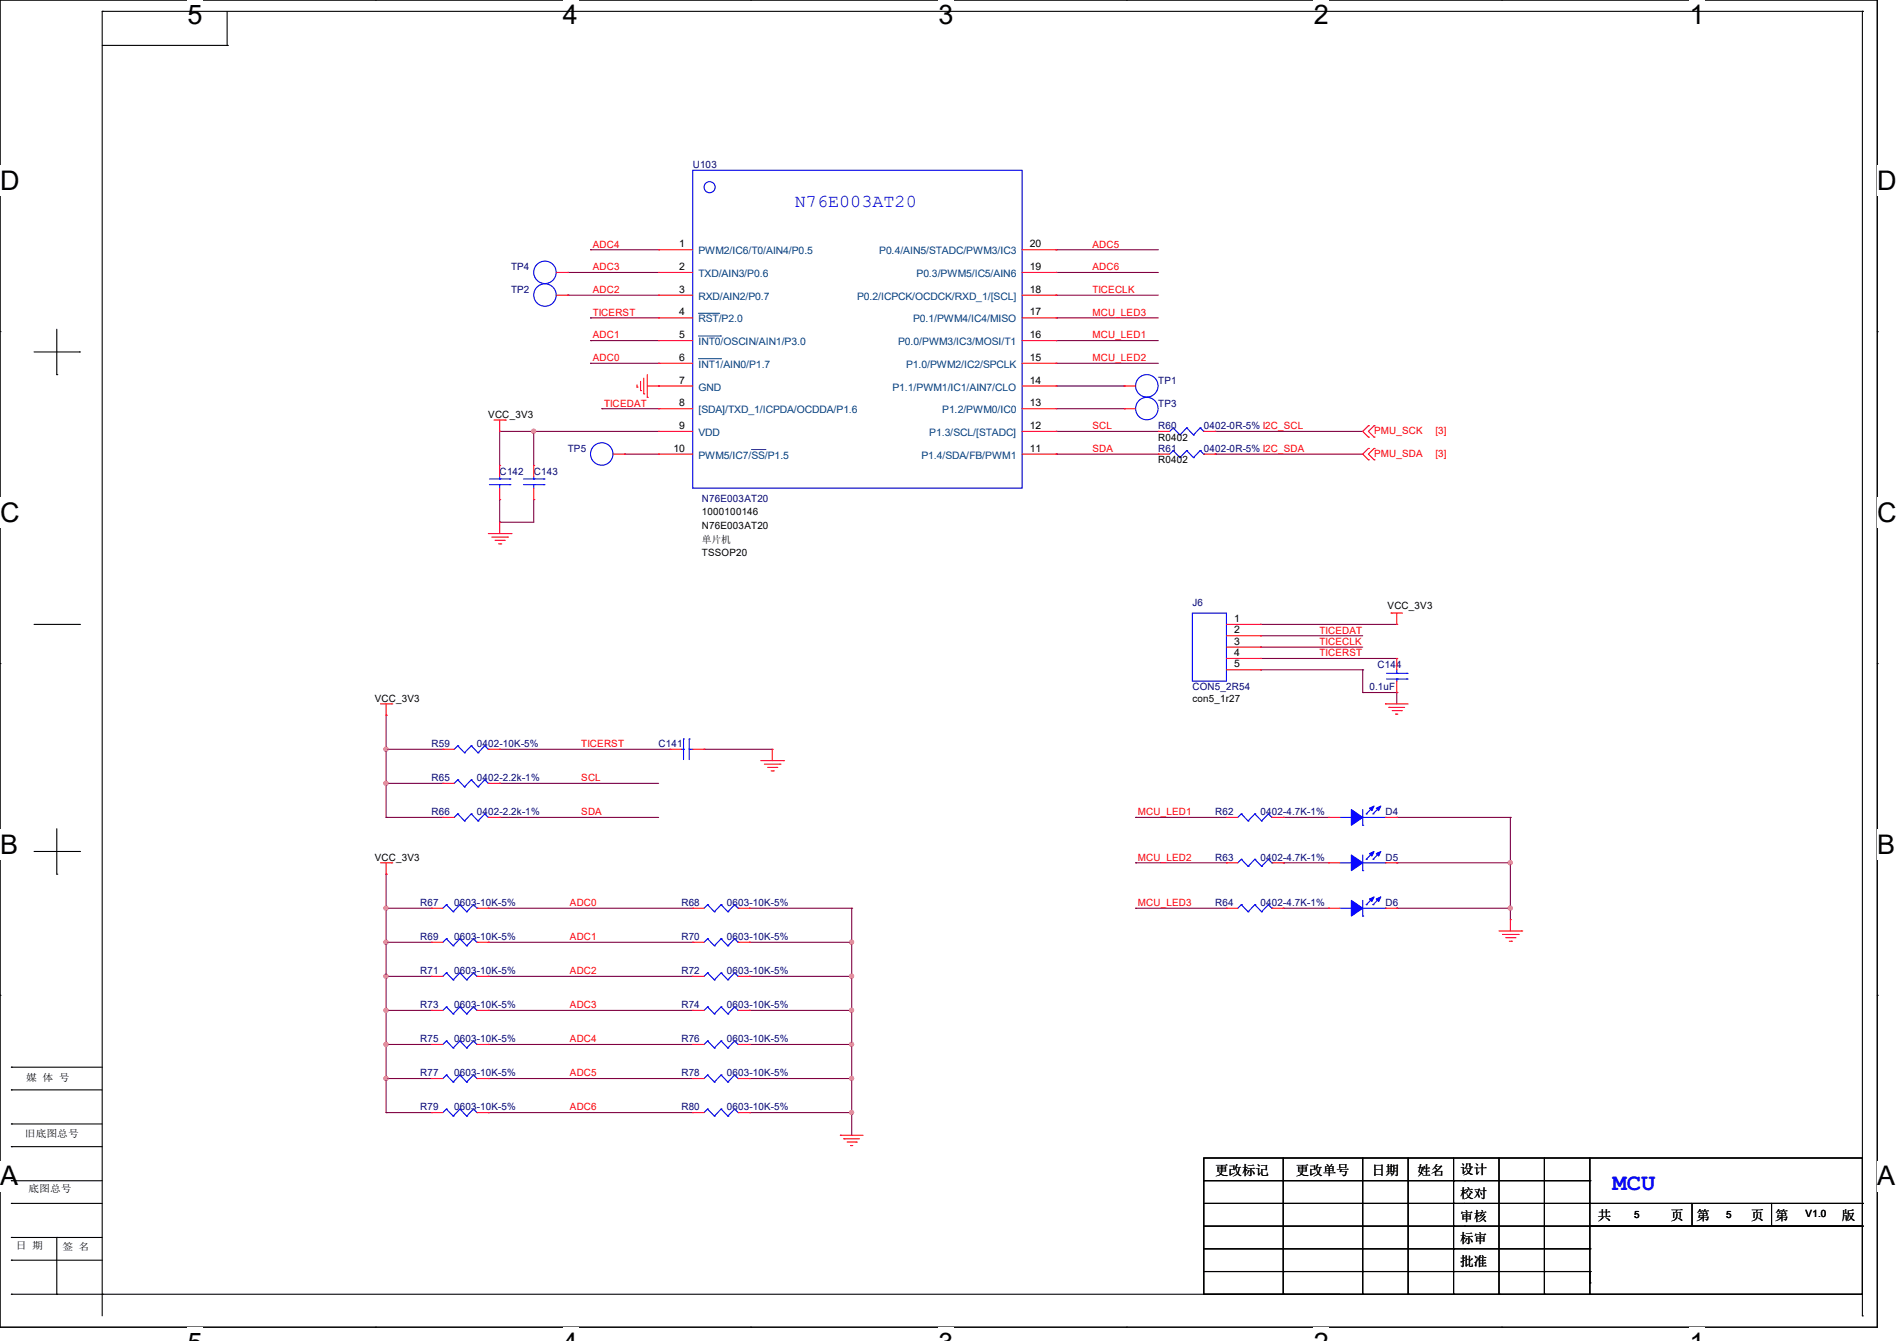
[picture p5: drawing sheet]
<svg xmlns="http://www.w3.org/2000/svg" width="297mm" height="210mm" viewBox="0 0 297 210" stroke-linecap="round" stroke-linejoin="round" font-family="sans-serif">
<path d="M0 0h293.9v207.9h-293.9z" fill="none" stroke="#000" stroke-width=".17"/>
<g fill="#fff">
<path d="M29.4 0h2.3v4.7h-2.3z"/>
<path d="M29.4 207.9h2.3v2.1h-2.3z"/>
</g>
<path d="M58.8 0h.1M58.8 207.9h.1" fill="none" stroke="#000" stroke-width=".17"/>
<g fill="#fff">
<path d="M88.1 0h2.4v4.7h-2.4z"/>
<path d="M88.1 207.9h2.4v2.1h-2.4z"/>
</g>
<path d="M117.6 0h.1M117.6 207.9h.1" fill="none" stroke="#000" stroke-width=".17"/>
<g fill="#fff">
<path d="M146.9 0h2.4v4.7h-2.4z"/>
<path d="M146.9 207.9h2.4v2.1h-2.4z"/>
</g>
<path d="M176.3 0h.1M176.3 207.9h.1" fill="none" stroke="#000" stroke-width=".17"/>
<g fill="#fff">
<path d="M205.7 0h2.4v4.7h-2.4z"/>
<path d="M205.7 207.9h2.4v2.1h-2.4z"/>
</g>
<path d="M235.1 0h.1M235.1 207.9h.1" fill="none" stroke="#000" stroke-width=".17"/>
<g fill="#fff">
<path d="M264.5 0h2.4v4.7h-2.4z"/>
<path d="M264.5 207.9h2.4v2.1h-2.4z"/>
<path d="M0 26h3v4.7h-3z"/>
<path d="M293.9 26h3.1v4.7h-3.1z"/>
<path d="M0 77.9h3v4.7h-3z"/>
<path d="M293.9 77.9h3.1v4.7h-3.1z"/>
</g>
<path d="M0 51.9h.1M293.9 51.9h.1" fill="none" stroke="#000" stroke-width=".17"/>
<g fill="#fff">
<path d="M0 129.9h2.8v4.7h-2.8z"/>
<path d="M293.9 129.9h2.9v4.7h-2.9z"/>
</g>
<path d="M0 103.9h.1M293.9 103.9h.1" fill="none" stroke="#000" stroke-width=".17"/>
<g fill="#fff">
<path d="M0 181.8h2.8v4.8h-2.8z"/>
<path d="M293.8 181.8h3v4.8h-3z"/>
</g>
<g fill="none" stroke="#000" stroke-width=".17">
<path d="M16 1.8h.1M16 7.1h19.6M16 1.8v204.3M16 1.8h275.6M35.6 7.1h.1M35.6 1.8v5.3M291.6 1.8h.1M291.6 1.8v179.6M5.3 55.1h7.1M8.9 58.7h.1M8.9 51.6v7.1M12.4 55.1h.1"/>
<path d="M5.3 97.8h7.1M12.4 97.8h.1M5.3 133.3h7.1M8.9 136.9h.1M8.9 129.8v7.1M12.4 133.3h.1M0 155.9h.1M293.9 155.9h.1M1.8 167.1h.1M1.8 170.7h.1M1.8 176h.1M1.8 179.6h.1"/>
<path d="M1.8 167.1h14.2M1.8 170.7h14.2M1.8 176h14.2M1.8 179.6h14.2M1.8 184.9h.1M1.8 188.5h.1M1.8 193.8h.1M1.8 197.4h.1M1.8 184.9h14.2M1.8 188.5h14.2M1.8 193.8h14.2M1.8 197.4h14.2"/>
<path d="M8.9 193.8h.1M8.9 193.8v8.9M188.5 181.4h103.1v21.3h-103.1zM188.5 184.9h60.4M188.5 188.5h103.1M188.5 192h103.1M188.5 195.6h60.4M188.5 199.1h60.4M200.9 199.1h.1M200.9 181.4v21.3M213.4 199.1h.1M213.4 181.4v21.3"/>
<path d="M220.5 199.1h.1M220.5 181.4v21.3M227.6 199.1h.1M227.6 184.9h.1M227.6 188.5h.1M227.6 192h.1M227.6 195.6h.1M227.6 181.4v21.3M234.7 199.1h.1M234.7 181.4v21.3M241.8 199.1h.1M241.8 181.4v21.3"/>
<path d="M248.9 184.9h.1M248.9 199.1h.1M248.9 188.5h.1M248.9 192h.1M248.9 195.6h.1M248.9 181.4v21.3M264.9 192h.1M264.9 188.5v3.5M277.4 192h.1M277.4 188.5v3.5M291.6 188.5h.1M291.6 192h.1"/>
<path d="M1.8 202.7h.1M1.8 202.7h208M8.9 202.7h.1M16 202.7h.1M200.9 202.7h.1M213.4 202.7h.1M220.5 202.7h.1M227.6 202.7h.1M234.7 202.7h.1M241.8 202.7h.1M248.9 200.9h.1M248.9 202.7h.1"/>
<path d="M291.6 206.1h.1M291.6 202.7v3.4"/>
</g>
<g fill="none" stroke="#800040" stroke-width=".17">
<path d="M92.5 39.1h.1M92.5 39.1h10.6M165.4 39.1h.1M165.4 39.1h16M88.9 46.2h.1M88.9 42.7h.1M88.9 46.2h14.2M88.9 42.7h14.2M92.5 49.8h.1M92.5 56.9h.1M92.5 53.3h.1M92.5 49.8h10.6"/>
<path d="M92.5 53.3h10.6M92.5 56.9h10.6M165.4 46.2h.1M165.4 53.3h.1M165.4 56.9h.1M165.4 49.8h.1M165.4 42.7h.1M165.4 46.2h16M165.4 49.8h16M165.4 53.3h16M165.4 56.9h16M165.4 42.7h16"/>
<path d="M78.2 67.6h.1M78.2 78.2h.1M78.2 67.6h24.9M78.2 67.6v5.3M78.2 78.2v3.6M83.6 78.2h.1M83.6 67.6h.1M83.6 67.6v5.3M83.6 78.2v3.6h-5.4M94.2 64h.1M94.2 64h8.9M97.8 71.1h.1"/>
<path d="M97.8 71.1h5.3M165.4 67.6h.1M165.4 71.1h.1M165.4 64h10.6M165.4 67.6h16M165.4 71.1h16M165.4 60.5h10.6M176 60.5h.1M176 64h.1M190.2 67.6h.1M190.2 71.1h.1M190.2 67.6h23.2"/>
<path d="M190.2 71.1h23.2M78.2 81.8h.1M197.4 97.8h.1M197.4 99.6h.1M197.4 97.8h21.3M197.4 99.6h16M60.5 112h.1M60.5 117.3h.1M60.5 117.3h8.8M60.5 112v16M78.2 117.3h.1M78.2 117.3h26.7"/>
<path d="M110.2 117.3h.1M110.2 117.3h10.7M197.4 101.3h.1M197.4 103.1h.1M197.4 104.9h.1M197.4 101.3h16M197.4 103.1h21.3M197.4 104.9h16M213.4 104.9h.1M213.4 108.5h.1M213.4 104.9v3.6M213.4 108.5h5.3"/>
<path d="M218.7 108.5h.1M218.7 108.5v1.7M60.5 136.9h.1M60.5 128h.1M60.5 122.7h.1M60.5 128h8.8M60.5 136.9v37.3M60.5 122.7h8.8M78.2 122.7h.1M78.2 128h.1M78.2 128h24.9M78.2 122.7h24.9"/>
<path d="M177.8 128h.1M177.8 135.1h.1M177.8 128h14.2M177.8 135.1h14.2M200.9 128h.1M200.9 135.1h.1M200.9 128h7.1M200.9 135.1h7.1M218.7 128h.1M218.7 135.1h.1M218.7 128h17.8M218.7 135.1h17.8"/>
<path d="M236.5 128h.1M236.5 135.1h.1M236.5 128v16M60.5 142.2h.1M60.5 158.2h.1M60.5 152.9h.1M60.5 147.6h.1M60.5 142.2h7.1M60.5 147.6h7.1M60.5 152.9h7.1M60.5 158.2h7.1M76.5 142.2h.1"/>
<path d="M76.5 147.6h.1M76.5 152.9h.1M76.5 158.2h.1M76.5 142.2h32M76.5 147.6h32M76.5 152.9h32M76.5 158.2h32M117.3 142.2h.1M117.3 147.6h.1M117.3 152.9h.1M117.3 158.2h.1M117.3 142.2h16"/>
<path d="M117.3 147.6h16M117.3 152.9h16M117.3 158.2h16M133.3 142.2h.1M133.3 147.6h.1M133.3 152.9h.1M133.3 158.2h.1M133.3 142.2v35.6M177.8 142.2h.1M177.8 142.2h14.2M200.9 142.2h.1M200.9 142.2h7.1"/>
<path d="M218.7 142.2h.1M218.7 142.2h17.8M236.5 142.2h.1M60.5 163.6h.1M60.5 168.9h.1M60.5 174.2h.1M60.5 163.6h7.1M60.5 168.9h7.1M60.5 174.2h7.1M76.5 163.6h.1M76.5 174.2h.1M76.5 168.9h.1"/>
<path d="M76.5 163.6h32M76.5 168.9h32M76.5 174.2h32M117.3 163.6h.1M117.3 168.9h.1M117.3 174.2h.1M117.3 163.6h16M117.3 168.9h16M117.3 174.2h16M133.3 163.6h.1M133.3 168.9h.1M133.3 174.2h.1"/>
</g>
<g fill="#f0f" stroke="#f0f" stroke-width=".17">
<circle cx="83.5" cy="67.5" r=".32"/>
<circle cx="236.5" cy="135.1" r=".32"/>
<circle cx="236.5" cy="142.2" r=".32"/>
<circle cx="60.4" cy="117.3" r=".32"/>
<circle cx="133.3" cy="147.6" r=".32"/>
<circle cx="60.4" cy="147.6" r=".32"/>
<circle cx="60.4" cy="142.2" r=".32"/>
<circle cx="60.4" cy="158.2" r=".32"/>
<circle cx="60.4" cy="152.9" r=".32"/>
<circle cx="133.3" cy="158.2" r=".32"/>
<circle cx="133.3" cy="152.9" r=".32"/>
<circle cx="133.3" cy="163.6" r=".32"/>
<circle cx="60.4" cy="168.9" r=".32"/>
<circle cx="60.4" cy="163.6" r=".32"/>
<circle cx="133.3" cy="168.9" r=".32"/>
<circle cx="133.3" cy="174.2" r=".32"/>
<circle cx="60.4" cy="122.7" r=".32"/>
</g>
<g fill="none" stroke="#f00" stroke-width=".17">
<path d="M103.1 39.1h.1M103.1 39.1h5.4M160 39.1h5.4M165.4 39.1h.1M87.1 42.7h1.8M87.1 46.2h1.8M88.9 42.7h.1M88.9 46.2h.1M100.3 59.7v1.5M100.8 59.2v2.5M101.3 58.7v3.5M103.1 42.7h.1"/>
<path d="M103.1 46.2h.1M103.1 49.8h.1M103.1 53.3h.1M103.1 56.9h.1M103.1 42.7h5.4M103.1 46.2h5.4M103.1 49.8h5.4M103.1 53.3h5.4M103.1 56.9h5.4M160 42.7h5.4M160 46.2h5.4M160 49.8h5.4"/>
<path d="M160 53.3h5.4M160 56.9h5.4M165.4 56.9h.1M165.4 53.3h.1M165.4 49.8h.1M165.4 46.2h.1M165.4 42.7h.1M77.3 65.8h1.8M78.2 67.6h.1M78.2 72.9h.1M78.2 78.2h.1M78.2 65.8v1.8"/>
<path d="M78.2 72.9v1.8M78.2 76.5v1.7M79.1 65.8h.1M83.6 72.9h.1M83.6 78.2h.1M83.6 72.9v1.8M83.6 76.5v1.7M96 71.1h1.8M97.8 71.1h.1M99.7 60.6h.1M99.7 60.3v.3M100.3 61.2h.1"/>
<path d="M100.8 61.7h.1M101.3 62.2h.1M101.3 60.5h7.2M103.1 60.5h.1M103.1 64h.1M103.1 67.6h.1M103.1 71.1h.1M103.1 67.6h5.4M103.1 71.1h5.4M103.1 64h5.4M160 60.5h5.4M160 67.6h5.4"/>
<path d="M160 71.1h5.4M160 64h5.4M165.4 71.1h.1M165.4 67.6h.1M165.4 64h.1M165.4 60.5h.1M176 60.5h.1M176 64h.1M176 60.5h1.8M176 64h1.8M181.4 67.6h.1M181.4 71.1h.1"/>
<path d="M181.4 67.6h1.7M181.4 71.1h1.7M188.5 67.6h1.7M188.5 71.1h1.7M190.2 67.6h.1M190.2 71.1h.1M214.2 66.7h.1M214.2 68.5h.1M214.2 70.2h.1M214.2 72h.1M214.2 66.7l-.8 .9 .8 .9M214.2 70.2l-.8 .9 .8 .9"/>
<path d="M215.1 68.5h.1M215.1 66.7h.1M215.1 72h.1M215.1 70.2h.1M215.1 66.7l-.9 .9 .9 .9M215.1 70.2l-.9 .9 .9 .9M76.5 83.6h3.5M77 84.1h2.5M77.5 84.6h1.5M78.1 85.2h.3M78.2 81.8h.1M78.2 81.8v1.8"/>
<path d="M78.4 85.2h.1M79 84.6h.1M79.5 84.1h.1M80 83.6h.1M192 97.8h5.4M192 99.6h5.4M197.4 97.8h.1M197.4 99.6h.1M217.8 96h.1M217.8 96h1.8M218.7 97.8h.1M218.7 96v1.8"/>
<path d="M59.6 110.2h1.7M60.5 112h.1M60.5 110.2v1.8M61.3 110.2h.1M69.3 117.3h.1M69.3 117.3h1.8M76.5 117.3h1.7M78.2 117.3h.1M104.9 117.3h.1M104.9 117.3h1.8M108.5 117.3h1.7M110.2 117.3h.1"/>
<path d="M119.1 119.1h3.6M119.7 119.7h2.4M120.9 117.3h.1M120.9 117.3v1.8M122.1 119.7h.1M122.7 119.1h.1M192 101.3h5.4M192 103.1h5.4M192 104.9h5.4M197.4 101.3h.1M197.4 103.1h.1M197.4 104.9h.1"/>
<path d="M216.9 110.2h.1M216.9 110.2h3.6M217.5 110.8h.1M217.5 110.8h2.4M218 111.3h1.4M218.5 111.8h.1M218.5 111.8h.4M218.7 108.5h.1M218.7 103.1h.1M218.7 103.1v1.8M218.7 106.7v1.8M219.4 111.3h.1"/>
<path d="M59.6 135.1h1.7M60.5 136.9h.1M60.5 135.1v1.8M61.3 135.1h.1M69.3 122.7h.1M69.3 128h.1M69.3 128h1.8M69.3 122.7h1.8M76.5 128h1.7M76.5 122.7h1.7M78.2 122.7h.1M78.2 128h.1"/>
<path d="M120.2 120.2h1.4M120.7 120.7h.4M121.1 120.7h.1M121.6 120.2h.1M192 135.1h.1M192 128h.1M192 135.1h1.8M192 128h1.8M199.1 135.1h1.8M199.1 128h1.8M200.9 135.1h.1M200.9 128h.1"/>
<path d="M208 128h.1M208 135.1h.1M208 135.1h1.8M208 128h1.8M216.9 135.1h1.8M216.9 128h1.8M218.7 128h.1M218.7 135.1h.1M67.6 152.9h.1M67.6 158.2h.1M67.6 147.6h.1M67.6 142.2h.1"/>
<path d="M67.6 152.9h1.7M67.6 158.2h1.7M67.6 147.6h1.7M67.6 142.2h1.7M74.7 152.9h1.8M74.7 158.2h1.8M74.7 147.6h1.8M74.7 142.2h1.8M76.5 152.9h.1M76.5 158.2h.1M76.5 147.6h.1M76.5 142.2h.1"/>
<path d="M108.5 152.9h.1M108.5 158.2h.1M108.5 147.6h.1M108.5 142.2h.1M108.5 152.9h1.7M108.5 158.2h1.7M108.5 147.6h1.7M108.5 142.2h1.7M115.6 152.9h1.7M115.6 158.2h1.7M115.6 147.6h1.7M115.6 142.2h1.7"/>
<path d="M117.3 152.9h.1M117.3 158.2h.1M117.3 147.6h.1M117.3 142.2h.1M192 142.2h.1M192 142.2h1.8M199.1 142.2h1.8M200.9 142.2h.1M208 142.2h.1M208 142.2h1.8M216.9 142.2h1.8M218.7 142.2h.1"/>
<path d="M234.7 145.8h3.6M235.2 146.3h2.5M235.8 146.9h1.4M236.3 147.4h.3M236.5 144h.1M236.5 144v1.8M236.6 147.4h.1M237.2 146.9h.1M237.7 146.3h.1M238.3 145.8h.1M67.6 174.2h.1M67.6 163.6h.1"/>
<path d="M67.6 168.9h.1M67.6 174.2h1.7M67.6 163.6h1.7M67.6 168.9h1.7M74.7 174.2h1.8M74.7 163.6h1.8M74.7 168.9h1.8M76.5 174.2h.1M76.5 163.6h.1M76.5 168.9h.1M108.5 174.2h.1M108.5 163.6h.1"/>
<path d="M108.5 168.9h.1M108.5 174.2h1.7M108.5 163.6h1.7M108.5 168.9h1.7M115.6 174.2h1.7M115.6 163.6h1.7M115.6 168.9h1.7M117.3 174.2h.1M117.3 163.6h.1M117.3 168.9h.1M131.6 177.8h.1M131.6 177.8h3.5"/>
<path d="M132.1 178.4h.1M132.1 178.4h2.5M132.6 178.9h1.5M133.2 179.4h.1M133.2 179.4h.3M134.1 178.9h.1"/>
</g>
<g fill="none" stroke="#00f" stroke-width=".17">
<path d="M108.5 26.7h51.5v49.8h-51.5zM76.6 75.9h3.2M76.6 75h3.2M78.2 75h.1M78.2 75.9h.1M78.2 74.7v.3M78.2 75.9v.6M79.8 75.9h.1M79.8 75h.1M82 75.9h3.2M82 75h3.2M83.6 75h.1"/>
<path d="M83.6 75.9h.1M83.6 74.7v.3M83.6 75.9v.6M85.2 75.9h.1M85.2 75h.1M183.7 67h.1M183.7 70.6h.1M183.7 67l-.6 .6M183.7 67l1 1.1M183.7 70.6l-.6 .5M183.7 70.6l1 1.1M184.7 68.1h.1"/>
<path d="M184.7 71.7h.1M185.8 67h.1M185.8 70.6h.1M185.8 67l-1.1 1.1M185.8 67l1.1 1.1M185.8 70.6l-1.1 1.1M185.8 70.6l1.1 1.1M186.9 68.1h.1M186.9 71.7h.1M187.9 67h.1M187.9 70.6h.1M187.9 67l-1 1.1"/>
<path d="M187.9 67l.6 .6M187.9 70.6l-1 1.1M187.9 70.6l.6 .5M188.5 67.6h.1M188.5 71.1h.1M186.7 96h5.3v10.7h-5.3zM71.7 116.8h.1M71.7 116.8l-.6 .5M71.7 116.8l1 1.1M72.7 117.9h.1M73.8 116.8h.1M73.8 116.8l-1.1 1.1"/>
<path d="M73.8 116.8l1 1.1M74.8 117.9h.1M75.9 116.8h.1M75.9 116.8l-1.1 1.1M75.9 116.8l.6 .5M76.5 117.3h.1M106.7 117.3h.3M107 117.3h.1M107 115.7h.1M107 115.7v3.3M107.9 115.7h.1M107.9 117.3h.1"/>
<path d="M107.9 117.3h.6M107.9 115.7v3.3M217.1 105.5h3.2M217.1 106.3h3.2M218.7 106.3h.1M218.7 105.5h.1M218.7 104.9v.6M218.7 106.3v.4M220.3 105.5h.1M220.3 106.3h.1M71.7 122.1h.1M71.7 127.5h.1"/>
<path d="M71.7 122.1l-.6 .6M71.7 122.1l1 1.1M71.7 127.5l-.6 .5M71.7 127.5l1 1.1M72.7 123.2h.1M72.7 128.6h.1M73.8 122.1h.1M73.8 127.5h.1M73.8 122.1l-1.1 1.1M73.8 122.1l1 1.1M73.8 127.5l-1.1 1.1M73.8 127.5l1 1.1"/>
<path d="M74.8 123.2h.1M74.8 128.6h.1M75.9 122.1h.1M75.9 127.5h.1M75.9 122.1l-1.1 1.1M75.9 122.1l.6 .6M75.9 127.5l-1.1 1.1M75.9 127.5l.6 .5M76.5 122.7h.1M76.5 128h.1M194.4 134.6h.1M194.4 127.5h.1"/>
<path d="M194.4 134.6l-.6 .5M194.4 134.6l1 1.1M194.4 127.5l-.6 .5M194.4 127.5l1 1.1M195.4 135.7h.1M195.4 128.6h.1M196.5 134.6h.1M196.5 127.5h.1M196.5 134.6l-1.1 1.1M196.5 134.6l1 1.1M196.5 127.5l-1.1 1.1M196.5 127.5l1 1.1"/>
<path d="M197.5 135.7h.1M197.5 128.6h.1M198.6 134.6h.1M198.6 127.5h.1M198.6 134.6l-1.1 1.1M198.6 134.6l.5 .5M198.6 127.5l-1.1 1.1M198.6 127.5l.5 .5M199.1 135.1h.1M199.1 128h.1M209.8 128h1.8M209.8 135.1h1.8"/>
<path d="M211.6 128h.1M211.6 135.1h.1M213.4 129.2h.1M213.4 136.4h.1M213.4 126.8v2.4M213.4 133.9v2.5M213.4 128h3.5M213.4 135.1h3.5M213.9 127.5h.1M213.9 134.6h.1M215 127.5h.1M215 134.6h.1"/>
<path d="M215 126.4l-1.1 1.1M215 133.5l-1.1 1.1M216 126.4l-1 1.1M216 133.5l-1 1.1M216.9 128h.1M216.9 135.1h.1M69.9 152.4h.1M69.9 157.7h.1M69.9 147h.1M69.9 141.7h.1M69.9 152.4l-.6 .5M69.9 152.4l1.1 1.1"/>
<path d="M69.9 157.7l-.6 .5M69.9 157.7l1.1 1.1M69.9 147l-.6 .6M69.9 147l1.1 1.1M69.9 141.7l-.6 .5M69.9 141.7l1.1 1.1M71 153.5h.1M71 158.8h.1M71 148.1h.1M71 142.8h.1M72 152.4h.1M72 157.7h.1"/>
<path d="M72 147h.1M72 141.7h.1M72 152.4l-1 1.1M72 152.4l1.1 1.1M72 157.7l-1 1.1M72 157.7l1.1 1.1M72 147l-1 1.1M72 147l1.1 1.1M72 141.7l-1 1.1M72 141.7l1.1 1.1M73.1 153.5h.1M73.1 158.8h.1"/>
<path d="M73.1 148.1h.1M73.1 142.8h.1M74.1 152.4h.1M74.1 157.7h.1M74.1 147h.1M74.1 141.7h.1M74.1 152.4l-1 1.1M74.1 152.4l.6 .5M74.1 157.7l-1 1.1M74.1 157.7l.6 .5M74.1 147l-1 1.1M74.1 147l.6 .6"/>
<path d="M74.1 141.7l-1 1.1M74.1 141.7l.6 .5M74.7 152.9h.1M74.7 158.2h.1M74.7 147.6h.1M74.7 142.2h.1M110.8 152.4h.1M110.8 157.7h.1M110.8 147h.1M110.8 141.7h.1M110.8 152.4l-.6 .5M110.8 152.4l1 1.1"/>
<path d="M110.8 157.7l-.6 .5M110.8 157.7l1 1.1M110.8 147l-.6 .6M110.8 147l1 1.1M110.8 141.7l-.6 .5M110.8 141.7l1 1.1M111.8 153.5h.1M111.8 158.8h.1M111.8 148.1h.1M111.8 142.8h.1M112.9 152.4h.1M112.9 157.7h.1"/>
<path d="M112.9 147h.1M112.9 141.7h.1M112.9 152.4l-1.1 1.1M112.9 152.4l1.1 1.1M112.9 157.7l-1.1 1.1M112.9 157.7l1.1 1.1M112.9 147l-1.1 1.1M112.9 147l1.1 1.1M112.9 141.7l-1.1 1.1M112.9 141.7l1.1 1.1M114 153.5h.1M114 158.8h.1"/>
<path d="M114 148.1h.1M114 142.8h.1M115 152.4h.1M115 157.7h.1M115 147h.1M115 141.7h.1M115 152.4l-1 1.1M115 152.4l.6 .5M115 157.7l-1 1.1M115 157.7l.6 .5M115 147l-1 1.1M115 147l.6 .6"/>
<path d="M115 141.7l-1 1.1M115 141.7l.6 .5M115.6 152.9h.1M115.6 158.2h.1M115.6 147.6h.1M115.6 142.2h.1M194.4 141.7h.1M194.4 141.7l-.6 .5M194.4 141.7l1 1.1M195.4 142.8h.1M196.5 141.7h.1M196.5 141.7l-1.1 1.1"/>
<path d="M196.5 141.7l1 1.1M197.5 142.8h.1M198.6 141.7h.1M198.6 141.7l-1.1 1.1M198.6 141.7l.5 .5M199.1 142.2h.1M209.8 142.2h1.8M211.6 142.2h.1M213.4 143.5h.1M213.4 141v2.5M213.4 142.2h3.5M213.9 141.7h.1"/>
<path d="M215 141.7h.1M215 140.6l-1.1 1.1M216 140.6l-1 1.1M216.9 142.2h.1M69.9 173.7h.1M69.9 163h.1M69.9 168.4h.1M69.9 173.7l-.6 .5M69.9 173.7l1.1 1.1M69.9 163l-.6 .6M69.9 163l1.1 1.1M69.9 168.4l-.6 .5"/>
<path d="M69.9 168.4l1.1 1.1M71 174.8h.1M71 164.1h.1M71 169.5h.1M72 173.7h.1M72 163h.1M72 168.4h.1M72 173.7l-1 1.1M72 173.7l1.1 1.1M72 163l-1 1.1M72 163l1.1 1.1M72 168.4l-1 1.1"/>
<path d="M72 168.4l1.1 1.1M73.1 174.8h.1M73.1 164.1h.1M73.1 169.5h.1M74.1 173.7h.1M74.1 163h.1M74.1 168.4h.1M74.1 173.7l-1 1.1M74.1 173.7l.6 .5M74.1 163l-1 1.1M74.1 163l.6 .6M74.1 168.4l-1 1.1"/>
<path d="M74.1 168.4l.6 .5M74.7 174.2h.1M74.7 163.6h.1M74.7 168.9h.1M110.8 173.7h.1M110.8 163h.1M110.8 168.4h.1M110.8 173.7l-.6 .5M110.8 173.7l1 1.1M110.8 163l-.6 .6M110.8 163l1 1.1M110.8 168.4l-.6 .5"/>
<path d="M110.8 168.4l1 1.1M111.8 174.8h.1M111.8 164.1h.1M111.8 169.5h.1M112.9 173.7h.1M112.9 163h.1M112.9 168.4h.1M112.9 173.7l-1.1 1.1M112.9 173.7l1.1 1.1M112.9 163l-1.1 1.1M112.9 163l1.1 1.1M112.9 168.4l-1.1 1.1"/>
<path d="M112.9 168.4l1.1 1.1M114 174.8h.1M114 164.1h.1M114 169.5h.1M115 173.7h.1M115 163h.1M115 168.4h.1M115 173.7l-1 1.1M115 173.7l.6 .5M115 163l-1 1.1M115 163l.6 .6M115 168.4l-1 1.1"/>
<path d="M115 168.4l.6 .5M115.6 174.2h.1M115.6 163.6h.1M115.6 168.9h.1"/>
<circle cx="111.1" cy="29.3" r=".87"/>
<circle cx="85.3" cy="46.2" r="1.76"/>
<circle cx="85.3" cy="42.7" r="1.76"/>
<circle cx="94.2" cy="71.1" r="1.76"/>
<circle cx="179.6" cy="64" r="1.76"/>
<circle cx="179.6" cy="60.4" r="1.76"/>
</g>
<g fill="#00f" stroke="#00f" stroke-width=".17">
<path d="M211.6 126.8l1.8 1.2-1.8 1.2z" fill-rule="evenodd"/>
<path d="M215.5 126.6l.7-.4-.3 .8z" fill-rule="evenodd"/>
<path d="M214.4 126.6l.7-.4-.3 .8z" fill-rule="evenodd"/>
<path d="M211.6 133.9l1.8 1.2-1.8 1.3z" fill-rule="evenodd"/>
<path d="M215.5 133.7l.7-.4-.3 .8z" fill-rule="evenodd"/>
<path d="M214.4 133.7l.7-.4-.3 .8z" fill-rule="evenodd"/>
<path d="M211.6 141l1.8 1.2-1.8 1.3z" fill-rule="evenodd"/>
<path d="M215.5 140.8l.7-.3-.3 .7z" fill-rule="evenodd"/>
<path d="M214.4 140.8l.7-.3-.3 .7z" fill-rule="evenodd"/>
</g>
<path d="M109.3 49.1h3.2M109.3 52.6h3.5M109.3 56.2h3.5M112.5 49.1h.1M112.8 52.6h.1M112.8 56.2h.1M117.6 70.4h2.2M119.8 70.4h.1" fill="none" stroke="#004080" stroke-width=".16"/>
<g font-size="4.2">
<text x="29.4" y="3.8">5</text>
<text x="88.1" y="3.8">4</text>
<text x="146.9" y="3.8">3</text>
<text x="205.7" y="3.8">2</text>
<text x="264.5" y="3.8">1</text>
<text x="0" y="29.8">D</text>
<text x="293.9" y="29.8">D</text>
<text x="0" y="81.7">C</text>
<text x="293.9" y="81.7">C</text>
<text x="0" y="133.7">B</text>
<text x="293.9" y="133.7">B</text>
<text x="0" y="185.6">A</text>
<text x="293.9" y="185.6">A</text>
</g>
<text font-size="3.7" fill="#00f" x="252.5" y="186.3">MCU</text>
<text font-size="2.8" fill="#00f" x="124.5" y="32.5">N76E003AT20</text>
<g font-size="2.1">
<text x="190.2" y="184.1">更改标记</text>
<text x="202.9" y="184.1">更改单号</text>
<text x="214.8" y="184.1">日期</text>
<text x="221.9" y="184.1">姓名</text>
<text x="228.6" y="183.9">设计</text>
<text x="228.6" y="187.6">校对</text>
<text x="228.6" y="191.2">审核</text>
<text x="250.1" y="191">共</text>
<text x="261.5" y="191">页</text>
<text x="265.6" y="191">第</text>
<text x="274.2" y="191">页</text>
<text x="277.9" y="191">第</text>
<text x="288.4" y="191">版</text>
<text x="228.6" y="194.7">标审</text>
<text x="228.6" y="198.3">批准</text>
</g>
<g font-size="1.6" fill="#000080">
<text x="108.5" y="26.3">U103</text>
<text x="80" y="42.3">TP4</text>
<text x="80" y="45.9">TP2</text>
<text x="181.4" y="60.1">TP1</text>
<text x="181.4" y="63.7">TP3</text>
<text x="88.9" y="70.8">TP5</text>
<text x="181.4" y="67.2">R60</text>
<text x="181.4" y="70.8">R61</text>
<text x="188.5" y="67.2">0402-0R-5% I2C_SCL</text>
<text x="188.5" y="70.8">0402-0R-5% I2C_SDA</text>
<text x="78.2" y="74.3">C142</text>
<text x="83.6" y="74.3">C143</text>
<text x="109.9" y="78.6">N76E003AT20</text>
<text x="186.7" y="95">J6</text>
<text x="215.7" y="104.6">C144</text>
<text x="186.7" y="108.1">CON5_2R54</text>
<text x="214.4" y="108.1">0.1uF</text>
<text x="67.6" y="117">R59</text>
<text x="74.7" y="117">0402-10K-5%</text>
<text x="103.1" y="117">C141</text>
<text x="67.6" y="122.3">R65</text>
<text x="74.7" y="122.3">0402-2.2k-1%</text>
<text x="67.6" y="127.7">R66</text>
<text x="74.7" y="127.7">0402-2.2k-1%</text>
<text x="190.2" y="127.7">R62</text>
<text x="197.3" y="127.7">0402-4.7K-1%</text>
<text x="216.9" y="127.7">D4</text>
<text x="190.2" y="134.8">R63</text>
<text x="197.3" y="134.8">0402-4.7K-1%</text>
<text x="216.9" y="134.8">D5</text>
<text x="65.8" y="141.9">R67</text>
<text x="71.1" y="141.9">0603-10K-5%</text>
<text x="106.7" y="141.9">R68</text>
<text x="113.8" y="141.9">0603-10K-5%</text>
<text x="190.2" y="141.9">R64</text>
<text x="197.3" y="141.9">0402-4.7K-1%</text>
<text x="216.9" y="141.9">D6</text>
<text x="65.8" y="147.2">R69</text>
<text x="71.1" y="147.2">0603-10K-5%</text>
<text x="106.7" y="147.2">R70</text>
<text x="113.8" y="147.2">0603-10K-5%</text>
<text x="65.8" y="152.6">R71</text>
<text x="71.1" y="152.6">0603-10K-5%</text>
<text x="106.7" y="152.6">R72</text>
<text x="113.8" y="152.6">0603-10K-5%</text>
<text x="65.8" y="157.9">R73</text>
<text x="71.1" y="157.9">0603-10K-5%</text>
<text x="106.7" y="157.9">R74</text>
<text x="113.8" y="157.9">0603-10K-5%</text>
<text x="65.8" y="163.2">R75</text>
<text x="71.1" y="163.2">0603-10K-5%</text>
<text x="106.7" y="163.2">R76</text>
<text x="113.8" y="163.2">0603-10K-5%</text>
<text x="65.8" y="173.9">R79</text>
<text x="65.8" y="168.6">R77</text>
<text x="71.1" y="173.9">0603-10K-5%</text>
<text x="71.1" y="168.6">0603-10K-5%</text>
<text x="106.7" y="173.9">R80</text>
<text x="106.7" y="168.6">R78</text>
<text x="113.8" y="173.9">0603-10K-5%</text>
<text x="113.8" y="168.6">0603-10K-5%</text>
</g>
<g font-size="1.6" fill="#f00">
<text x="92.8" y="38.8">ADC4</text>
<text x="171" y="38.8">ADC5</text>
<text x="92.8" y="45.9">ADC2</text>
<text x="92.8" y="42.3">ADC3</text>
<text x="171" y="45.9">TICECLK</text>
<text x="171" y="42.3">ADC6</text>
<text x="92.8" y="49.4">TICERST</text>
<text x="92.8" y="53">ADC1</text>
<text x="171" y="53">MCU_LED1</text>
<text x="171" y="49.4">MCU_LED3</text>
<text x="92.8" y="56.6">ADC0</text>
<text x="171" y="56.6">MCU_LED2</text>
<text x="94.6" y="63.7">TICEDAT</text>
<text x="171" y="67.2">SCL</text>
<text x="171" y="70.8">SDA</text>
<text x="215.1" y="67.9">PMU_SCK</text>
<text x="215.1" y="71.5">PMU_SDA</text>
<text x="224.7" y="67.9">[3]</text>
<text x="224.7" y="71.5">[3]</text>
<text x="206.6" y="99.2">TICEDAT</text>
<text x="206.6" y="101">TICECLK</text>
<text x="206.6" y="102.8">TICERST</text>
<text x="91" y="117">TICERST</text>
<text x="91" y="122.3">SCL</text>
<text x="91" y="127.7">SDA</text>
<text x="178.1" y="127.7">MCU_LED1</text>
<text x="178.1" y="134.8">MCU_LED2</text>
<text x="89.2" y="141.9">ADC0</text>
<text x="178.1" y="141.9">MCU_LED3</text>
<text x="89.2" y="147.2">ADC1</text>
<text x="89.2" y="152.6">ADC2</text>
<text x="89.2" y="157.9">ADC3</text>
<text x="89.2" y="163.2">ADC4</text>
<text x="89.2" y="173.9">ADC6</text>
<text x="89.2" y="168.6">ADC5</text>
</g>
<g font-size="1.6">
<text x="106.3" y="38.7">1</text>
<text x="161.2" y="38.7">20</text>
<text x="106.3" y="42.3">2</text>
<text x="106.3" y="45.8">3</text>
<text x="161.2" y="45.8">18</text>
<text x="161.2" y="42.3">19</text>
<text x="106.3" y="49.4">4</text>
<text x="106.3" y="53">5</text>
<text x="161.2" y="53">16</text>
<text x="161.2" y="49.4">17</text>
<text x="106.3" y="56.5">6</text>
<text x="161.2" y="56.5">15</text>
<text x="76.5" y="65.4">VCC_3V3</text>
<text x="106.3" y="60.1">7</text>
<text x="106.3" y="63.6">8</text>
<text x="161.2" y="63.6">13</text>
<text x="161.2" y="60.1">14</text>
<text x="105.5" y="70.7">10</text>
<text x="106.3" y="67.2">9</text>
<text x="161.2" y="70.7">11</text>
<text x="161.2" y="67.2">12</text>
<text x="181.4" y="69">R0402</text>
<text x="181.4" y="72.6">R0402</text>
<text x="109.9" y="80.7">1000100146</text>
<text x="109.9" y="82.9">N76E003AT20</text>
<text x="109.9" y="87.1">TSSOP20</text>
<text x="109.9" y="85">单片机</text>
<text x="217.3" y="95.3">VCC_3V3</text>
<text x="193.2" y="97.4">1</text>
<text x="193.2" y="99.2">2</text>
<text x="193.2" y="101">3</text>
<text x="193.2" y="102.7">4</text>
<text x="193.2" y="104.5">5</text>
<text x="58.7" y="109.9">VCC_3V3</text>
<text x="186.7" y="109.9">con5_1r27</text>
<text x="58.7" y="134.8">VCC_3V3</text>
<text x="4.1" y="169.2">媒 体 号</text>
<text x="3.9" y="178.1">旧底图总号</text>
<text x="4.4" y="186.7">底图总号</text>
<text x="255.9" y="190.8">5</text>
<text x="270.3" y="190.8">5</text>
<text x="282.7" y="190.6">V1.0</text>
<text x="2.5" y="195.6">日 期</text>
<text x="9.8" y="195.7">签 名</text>
</g>
<g font-size="1.6" fill="#004080">
<text x="109.3" y="39.8">PWM2/IC6/T0/AIN4/P0.5</text>
<text x="137.7" y="39.8">P0.4/AIN5/STADC/PWM3/IC3</text>
<text x="109.3" y="43.4">TXD/AIN3/P0.6</text>
<text x="109.3" y="46.9">RXD/AIN2/P0.7</text>
<text x="134.2" y="46.9">P0.2/ICPCK/OCDCK/RXD_1/[SCL]</text>
<text x="143.5" y="43.4">P0.3/PWM5/IC5/AIN6</text>
<text x="109.3" y="50.5">RST/P2.0</text>
<text x="143" y="50.5">P0.1/PWM4/IC4/MISO</text>
<text x="109.3" y="54.1">INT0/OSCIN/AIN1/P3.0</text>
<text x="109.3" y="57.6">INT1/AIN0/P1.7</text>
<text x="140.6" y="54.1">P0.0/PWM3/IC3/MOSI/T1</text>
<text x="141.9" y="57.6">P1.0/PWM2/IC2/SPCLK</text>
<text x="109.3" y="61.2">GND</text>
<text x="109.3" y="64.7">[SDA]/TXD_1/ICPDA/OCDDA/P1.6</text>
<text x="139.7" y="61.2">P1.1/PWM1/IC1/AIN7/CLO</text>
<text x="147.5" y="64.7">P1.2/PWM0/IC0</text>
<text x="109.3" y="68.3">VDD</text>
<text x="109.3" y="71.8">PWM5/IC7/SS/P1.5</text>
<text x="144.3" y="71.8">P1.4/SDA/FB/PWM1</text>
<text x="145.5" y="68.3">P1.3/SCL/[STADC]</text>
</g>
</svg>
